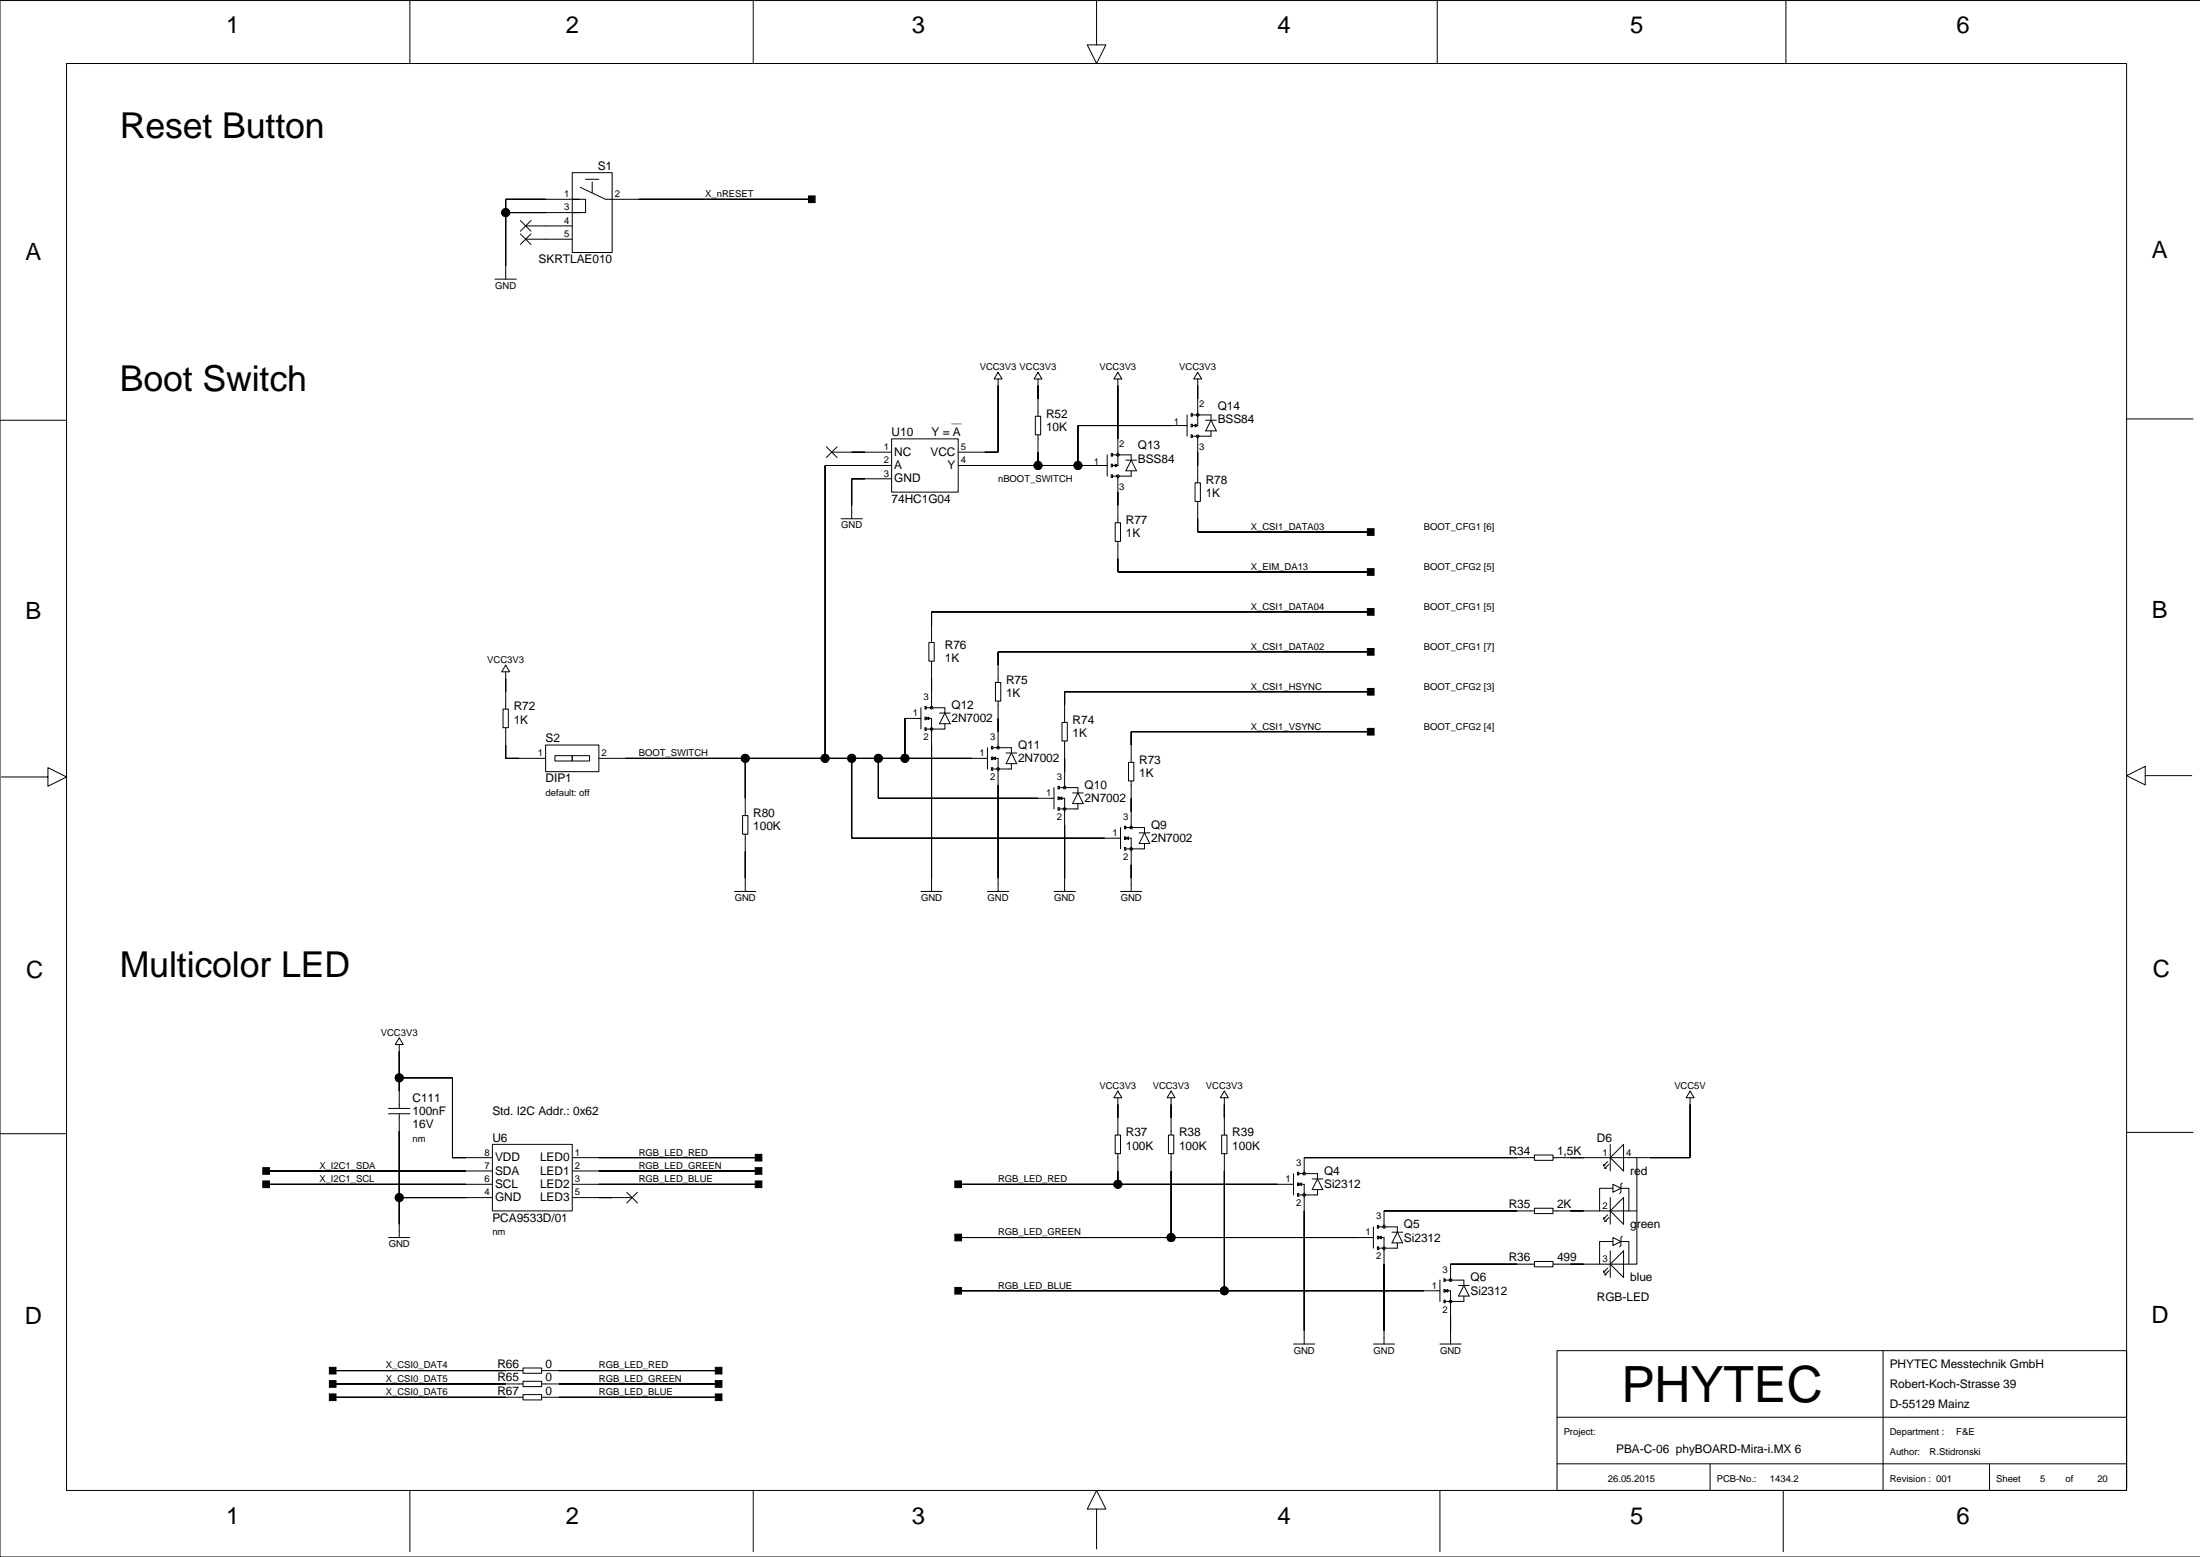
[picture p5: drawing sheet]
<svg xmlns="http://www.w3.org/2000/svg" width="420mm" height="297mm" viewBox="0 0 420 297" stroke-linecap="round" stroke-linejoin="round" font-family="sans-serif">
<g fill="none" stroke="#000" stroke-width=".19">
<path d="M78.2 -.1v12.2M143.7 -.1v12.2M209.2 -.1v8.7h1.8l-1.8 3.5-1.7-3.5h1.7M274.3 -.1v12.2M340.8 -.1v12.2M419.9 .1h-419.9v296.9h419.9M109.2 32.9h7.6v15.3h-7.6zM109.2 38h-12.7v15.3M110.5 38h-1.3h2.5v2.6h-2.5h1.3M110.7 35.7l4.8 2.3h39.4M111.7 34.2h2.6M94.5 53.3h4"/>
<path d="M96.5 40.6h12.7M99.3 42.1l2 2M99.3 44.6l2 2.1M100.3 45.6h8.9M100.3 43.1h8.9M101.3 42.1l-2 2M101.3 44.6l-2 2.1M104.1 43.1h.1M104.1 45.6h.1M190.5 71l.7 1.3h-1.5zM190.5 72.3v14h-7.7M197.6 79.4h1v3.6h-1z"/>
<path d="M198.1 71l.7 1.3h-1.5zM198.1 72.3v7.1M213.3 71l.8 1.3h-1.6zM213.3 72.3v16.5M226.5 79.2v4M227.3 78.9h.2v.5h-.2zM227.5 79.2h3.6v1M228.5 71l.8 1.3h-1.5zM228.5 72.3v8.9M405.8 79.9h12.7M0 80.2h12.7M157.7 85.3l2 2"/>
<path d="M158.7 86.3h11.4M159.7 85.3l-2 2M160.5 99h4.1M170.1 83.7h12.7v10.2h-12.7zM170.1 91.3h-7.6v7.7M170.1 88.8h-12.7v55.9M182.8 88.8h28.5M198.1 83v5.8M211.3 86.8v4M212 86.5h.3v.5h-.3zM212 88.6h.3v.5h-.3zM212 90.6h.3v.5h-.3z"/>
<path d="M212.3 86.8h3.6v1M212.3 88.8h1M212.8 99.7h1v3.6h-1zM212.8 88.6l.5 .2-.5 .3zM213.3 90.8v8.9M214.8 87.8h2.1M215.9 89.8v1h-3.6M215.9 87.8l1 2h-2.1zM226.5 81.2h-20.8v7.6M227.3 80.9h.2v.5h-.2zM227.3 83h.2v.5h-.2zM227.5 81.2h1"/>
<path d="M228 92.1h1.1v3.6h-1.1zM228 80.9l.5 .3-.5 .2zM228.5 83.2v8.9M228.5 95.7v5.8h33.1M230.1 80.2h2M231.1 80.2l1 2h-2zM231.1 82.2v1h-3.6M213.3 103.3v5.8h48.3M261.6 116.7h-83.8v5.9M96 135.3h1v3.5h-1zM96.5 126.9l.8 1.3h-1.6zM96.5 128.2v7.1"/>
<path d="M96.5 138.8v5.9h7.6M175.7 137.1h-3v7.6M175.7 135v4.1M176.5 134.8h.2v.5h-.2zM176.5 136.8h.2v.5h-.2zM176.5 138.8h.2v.5h-.2zM176.7 137.1l.6-.3v.5zM176.7 137.1h1.1v33M176.7 135h3.6v1M177.3 122.6h1v3.5h-1zM177.8 126.1v8.9M179.3 136h2"/>
<path d="M180.3 136l1 2.1h-2zM180.3 138.1v1h-3.6M189.9 130.2h1.1v3.6h-1.1zM190.5 133.8v8.8M202.6 137.8h1.1v3.6h-1.1zM261.6 139.6h-45.7v5.8M261.6 124.4h-71.1v5.8M261.6 132h-58.4v5.8M.3 148.2h8.8v-1.7l3.6 1.7-3.6 1.8v-1.8M104.1 142.1h10.2v5.1h-10.2zM105.9 144.2h3.3v1h-3.3zM109.2 144.2h3.3v1h-3.3z"/>
<path d="M114.3 144.7h74.1M141.7 155.6h1v3.5h-1zM142.2 144.7v10.9M142.2 159.1v11M162.5 144.7v15.2h51.3M167.6 144.7v7.6h33.5M188.4 142.6v4.1M189.2 142.4h.2v.5h-.2zM189.2 144.4h.2v.5h-.2zM189.2 146.5h.2v.5h-.2zM189.4 144.7l.5-.3v.5zM189.4 144.7h1.1v25.4"/>
<path d="M189.4 142.6h3.6v1.1M192 143.7h2M193 143.7l1 2h-2zM193 145.7v1h-3.6M201.1 150.3v4M201.9 150h.2v.5h-.2zM201.9 152h.2v.5h-.2zM201.9 154.1h.2v.5h-.2zM202.1 152.3l.5-.3v.5zM202.1 152.3h1.1v17.8M202.1 150.3h3.6v1M203.2 141.4v8.9"/>
<path d="M204.7 151.3h2M205.7 151.3l1 2h-2zM205.7 153.3v1h-3.6M213.8 157.9v4M214.6 157.6h.2v.5h-.2zM214.6 159.7h.2v.5h-.2zM214.8 159.9l.5-.2v.5zM214.8 159.9h1.1v10.2M214.8 157.9h3.6v1M215.3 145.4h1.1v3.6h-1.1zM215.9 149v8.9M217.4 158.9h2"/>
<path d="M218.4 158.9l1 2h-2zM409.4 148v1.8l-3.6-1.8 3.6-1.8v1.8h8.8M140.2 170.1h4M175.7 170.1h4.1M188.4 170.1h4.1M201.1 170.1h4.1M213.8 170.1h4.1M214.6 161.7h.2v.5h-.2zM218.4 160.9v1h-3.6M76.2 198l.7 1.3h-1.5zM76.2 199.3v12.2M0 216.3h12.7"/>
<path d="M74.2 211.5h4M74.2 212.5h4M76.2 205.6h10.1v15.3h7.7M76.2 212.5v23.6M94 218.3h15.2v12.7h-15.2zM212.8 216.5h1v3.6h-1zM213.3 208.2l.8 1.2h-1.6zM213.3 209.4v7.1M223 216.5h1v3.6h-1zM223.5 208.2l.7 1.2h-1.5zM223.5 209.4v7.1M233.1 216.5h1v3.6h-1z"/>
<path d="M233.6 208.2l.8 1.2h-1.5zM233.6 209.4v7.1M307.3 218.3v5.1M309.8 218.3v5.1l-2.5-2.5zM322.5 208.2l.8 1.2h-1.6zM322.5 209.4v11.5h-26.1M405.8 216h12.7M50.8 225.9h43.2M50.8 223.4h43.2M74.2 236.1h4M76.2 228.5h17.8M109.2 220.9h35.5"/>
<path d="M109.2 225.9h35.5M109.2 223.4h35.5M109.2 228.5h11.4M119.6 227.5l2 2M121.6 227.5l-2 2M182.8 225.9h64M182.8 236.1h79.3M213.3 220.1v5.8M223.5 220.1v16M233.6 220.1v26.2M246.8 223.9v4.1M247.6 223.6h.2v.6h-.2z"/>
<path d="M247.6 225.7h.2v.5h-.2zM247.6 227.7h.2v.5h-.2zM247.8 225.9l.6-.2v.5zM247.8 225.9h1.1v30.5M247.8 223.9h3.6v1M250.4 224.9h2M251.4 224.9l1 2.1h-2zM251.4 227v1h-3.6M262.1 234.1v4M262.8 233.8h.3v.5h-.3zM262.8 235.8h.3v.5h-.3zM262.8 237.9h.3v.5h-.3z"/>
<path d="M263.1 236.1l.5-.3v.5zM263.1 236.1h1v20.3M263.1 234.1h3.5v1M265.6 235.1h2.1M266.6 235.1l1.1 2h-2.1zM266.6 237.1v1h-3.5M292.8 220.3h3.6v1.1h-3.6zM292.8 230.5h3.6v1h-3.6zM292.8 220.9h-43.9v3M292.8 231h-28.7v3.1M296.4 231h15.9M306 232.5h.3"/>
<path d="M306 222.1v.3M306 232.3v.2M306 222.4h.3M306.3 233h.2M306.3 222.6v.3M306.3 232.8v.2M306.3 222.9h.2M306.8 231.8l-.8 .7M306.8 221.6l-.8 .8M307 232.3l-.7 .7M307 222.1l-.7 .8M307.3 228.5v5.1"/>
<path d="M307.3 238.6v5.1M307.8 236.9h-2.6v4.3M307.8 226.7h-2.6v4.3M309.3 236.9l-1.5-.8v1.5l1.5-.7h1.5v4.3M309.3 226.7l-1.5-.8v1.6l1.5-.8h1.5v4.3M309.6 235.8l-.3 .3v1.5l-.3 .3M309.6 225.7l-.3 .2v1.6l-.3 .2M309.8 228.5v5.1l-2.5-2.6zM312.3 220.9v20.3h-5M182.8 246.3h92M246.8 256.4h4.1M262.1 256.4h4"/>
<path d="M274.8 244.2v4.1M274.8 256.4h4M275.5 244h.3v.5h-.3zM275.5 246h.3v.5h-.3zM275.5 248h.3v.5h-.3zM275.8 246.3l.5-.3v.5zM275.8 246.3h1v10.1M275.8 244.2h3.5v1M278.3 245.2h2.1M279.3 245.2l1.1 2.1h-2.1zM279.3 247.3v1h-3.5M292.8 240.7h3.6v1h-3.6z"/>
<path d="M292.8 241.2h-16v3M296.4 241.2h10.9M297.1 257.7h108.7v26.6h-108.7zM306 242.4v.3M306 242.7h.3M306.3 242.9v.3M306.3 243.2h.2M306.8 241.9l-.8 .8M307 242.4l-.7 .8M307.3 241.2l2.5-2.6v5.1zM359.3 257.7v26.6M63.5 261.5h36.3"/>
<path d="M63.5 264h36.3M63.5 266.6h36.3M99.8 263.5h3.6v1h-3.6zM99.8 261h3.6v1h-3.6zM99.8 266.1h3.6v1h-3.6zM103.4 261.5h33.7M103.4 264h33.7M103.4 266.6h33.7M297.1 279.3h108.7M297.1 270.4h108.7M326.3 279.3v5M379.6 279.3v5"/>
<path d="M78.2 284.3v11.7M143.7 284.3v11.7M209.2 287.9h1.8l-1.8-3.6-1.7 3.6h1.7v7.6M274.8 284.3v11.7M340.3 284.3v11.7M405.8 284.1v-272h-393.1v272.2h393.1"/>
<circle cx="96.5" cy="40.6" r=".76"/>
<circle cx="228.5" cy="79.2" r=".25"/>
<circle cx="198.1" cy="88.8" r=".76"/>
<circle cx="205.7" cy="88.8" r=".76"/>
<circle cx="213.3" cy="90.8" r=".25"/>
<circle cx="213.3" cy="86.8" r=".25"/>
<circle cx="228.5" cy="83.2" r=".25"/>
<circle cx="177.8" cy="139.1" r=".25"/>
<circle cx="177.8" cy="135" r=".25"/>
<circle cx="142.2" cy="144.7" r=".76"/>
<circle cx="157.4" cy="144.7" r=".76"/>
<circle cx="162.5" cy="144.7" r=".76"/>
<circle cx="167.6" cy="144.7" r=".76"/>
<circle cx="172.7" cy="144.7" r=".76"/>
<circle cx="190.5" cy="142.6" r=".25"/>
<circle cx="190.5" cy="146.7" r=".25"/>
<circle cx="203.2" cy="150.3" r=".25"/>
<circle cx="203.2" cy="154.3" r=".25"/>
<circle cx="215.9" cy="157.9" r=".25"/>
<circle cx="215.9" cy="161.9" r=".25"/>
<circle cx="76.2" cy="205.6" r=".76"/>
<circle cx="76.2" cy="228.5" r=".76"/>
<circle cx="213.3" cy="225.9" r=".76"/>
<circle cx="223.5" cy="236.1" r=".76"/>
<circle cx="248.9" cy="223.9" r=".25"/>
<circle cx="248.9" cy="228" r=".25"/>
<circle cx="264.1" cy="238.1" r=".25"/>
<circle cx="264.1" cy="234.1" r=".25"/>
<circle cx="233.6" cy="246.3" r=".76"/>
<circle cx="276.8" cy="244.2" r=".25"/>
<circle cx="276.8" cy="248.3" r=".25"/>
</g>
<path d="M113 34.7v2" fill="none" stroke="#000" stroke-width=".19" stroke-dasharray="4.2 1.4"/>
<g fill="#000" stroke="#000" stroke-width=".19">
<path d="M96.5 38v2.6z" fill-rule="evenodd"/>
<path d="M96.5 38h7.6z" fill-rule="evenodd"/>
<path d="M154.3 37.4h1.2v1.3h-1.2z" fill-rule="evenodd"/>
<path d="M121.9 38h33z" fill-rule="evenodd"/>
<path d="M96.5 40.6v10.1z" fill-rule="evenodd"/>
<path d="M96.5 40.6h7.6z" fill-rule="evenodd"/>
<path d="M190.5 73.6v12.7z" fill-rule="evenodd"/>
<path d="M198.1 73.6v2.5z" fill-rule="evenodd"/>
<path d="M213.3 73.6v10.1z" fill-rule="evenodd"/>
<path d="M228.5 73.6v2.5z" fill-rule="evenodd"/>
<path d="M157.4 88.8v55.9z" fill-rule="evenodd"/>
<path d="M162.5 91.3v5.1z" fill-rule="evenodd"/>
<path d="M162.5 86.3h2.6z" fill-rule="evenodd"/>
<path d="M162.5 91.3h2.6z" fill-rule="evenodd"/>
<path d="M157.4 88.8h7.7z" fill-rule="evenodd"/>
<path d="M187.9 86.3h2.6z" fill-rule="evenodd"/>
<path d="M198.1 86.3v2.5z" fill-rule="evenodd"/>
<path d="M187.9 88.8h10.2z" fill-rule="evenodd"/>
<path d="M198.1 88.8h7.6z" fill-rule="evenodd"/>
<path d="M205.7 81.2v7.6z" fill-rule="evenodd"/>
<path d="M205.7 88.8h2.5z" fill-rule="evenodd"/>
<path d="M213.3 93.9v2.5z" fill-rule="evenodd"/>
<path d="M205.7 81.2h17.8z" fill-rule="evenodd"/>
<path d="M228.5 86.3v2.5z" fill-rule="evenodd"/>
<path d="M228.5 99v2.5z" fill-rule="evenodd"/>
<path d="M177.8 116.7v2.6z" fill-rule="evenodd"/>
<path d="M213.3 106.6v2.5z" fill-rule="evenodd"/>
<path d="M260.9 116.1h1.3v1.3h-1.3z" fill-rule="evenodd"/>
<path d="M260.9 108.5h1.3v1.3h-1.3z" fill-rule="evenodd"/>
<path d="M260.9 100.9h1.3v1.2h-1.3z" fill-rule="evenodd"/>
<path d="M177.8 116.7h83.8z" fill-rule="evenodd"/>
<path d="M213.3 109.1h48.3z" fill-rule="evenodd"/>
<path d="M228.5 101.5h33.1z" fill-rule="evenodd"/>
<path d="M96.5 129.4v2.6z" fill-rule="evenodd"/>
<path d="M172.7 137.1v7.6z" fill-rule="evenodd"/>
<path d="M177.8 129.4v2.6z" fill-rule="evenodd"/>
<path d="M190.5 124.4v2.5z" fill-rule="evenodd"/>
<path d="M190.5 137.1v2.5z" fill-rule="evenodd"/>
<path d="M203.2 132v2.5z" fill-rule="evenodd"/>
<path d="M215.9 139.6v2.5z" fill-rule="evenodd"/>
<path d="M260.9 123.7h1.3v1.3h-1.3z" fill-rule="evenodd"/>
<path d="M260.9 131.3h1.3v1.3h-1.3z" fill-rule="evenodd"/>
<path d="M190.5 124.4h71.1z" fill-rule="evenodd"/>
<path d="M203.2 132h58.4z" fill-rule="evenodd"/>
<path d="M215.9 139.6h45.7z" fill-rule="evenodd"/>
<path d="M96.5 142.1v2.6z" fill-rule="evenodd"/>
<path d="M96.5 144.7h2.5z" fill-rule="evenodd"/>
<path d="M142.2 144.7v7.6z" fill-rule="evenodd"/>
<path d="M119.4 144.7h22.8z" fill-rule="evenodd"/>
<path d="M142.2 144.7h15.2z" fill-rule="evenodd"/>
<path d="M162.5 144.7v15.2z" fill-rule="evenodd"/>
<path d="M157.4 144.7h5.1z" fill-rule="evenodd"/>
<path d="M167.6 144.7v7.6z" fill-rule="evenodd"/>
<path d="M162.5 144.7h5.1z" fill-rule="evenodd"/>
<path d="M167.6 144.7h5.1z" fill-rule="evenodd"/>
<path d="M177.8 142.1v25.4z" fill-rule="evenodd"/>
<path d="M172.7 144.7h12.7z" fill-rule="evenodd"/>
<path d="M190.5 149.8v17.7z" fill-rule="evenodd"/>
<path d="M167.6 152.3h30.5z" fill-rule="evenodd"/>
<path d="M203.2 144.7v2.5z" fill-rule="evenodd"/>
<path d="M203.2 157.4v10.1z" fill-rule="evenodd"/>
<path d="M162.5 159.9h48.3z" fill-rule="evenodd"/>
<path d="M215.9 152.3v2.5z" fill-rule="evenodd"/>
<path d="M260.9 139h1.3v1.2h-1.3z" fill-rule="evenodd"/>
<path d="M142.2 162.4v5.1z" fill-rule="evenodd"/>
<path d="M215.9 165v2.5z" fill-rule="evenodd"/>
<path d="M76.2 215.8v12.7z" fill-rule="evenodd"/>
<path d="M76.2 200.5v5.1z" fill-rule="evenodd"/>
<path d="M76.2 205.6v2.6z" fill-rule="evenodd"/>
<path d="M86.3 205.6v15.3z" fill-rule="evenodd"/>
<path d="M76.2 205.6h10.1z" fill-rule="evenodd"/>
<path d="M213.3 210.7v2.5z" fill-rule="evenodd"/>
<path d="M223.5 210.7v2.5z" fill-rule="evenodd"/>
<path d="M233.6 210.7v2.5z" fill-rule="evenodd"/>
<path d="M322.5 210.7v10.2z" fill-rule="evenodd"/>
<path d="M50.2 225.3h1.2v1.3h-1.2z" fill-rule="evenodd"/>
<path d="M50.2 222.8h1.2v1.2h-1.2z" fill-rule="evenodd"/>
<path d="M76.2 228.5v5.1z" fill-rule="evenodd"/>
<path d="M76.2 228.5h12.7z" fill-rule="evenodd"/>
<path d="M86.3 220.9h2.6z" fill-rule="evenodd"/>
<path d="M50.8 225.9h38.1z" fill-rule="evenodd"/>
<path d="M50.8 223.4h38.1z" fill-rule="evenodd"/>
<path d="M114.3 228.5h2.5z" fill-rule="evenodd"/>
<path d="M144.1 220.2h1.3v1.3h-1.3z" fill-rule="evenodd"/>
<path d="M144.1 222.8h1.3v1.2h-1.3z" fill-rule="evenodd"/>
<path d="M144.1 225.3h1.3v1.3h-1.3z" fill-rule="evenodd"/>
<path d="M114.3 220.9h30.4z" fill-rule="evenodd"/>
<path d="M114.3 223.4h30.4z" fill-rule="evenodd"/>
<path d="M114.3 225.9h30.4z" fill-rule="evenodd"/>
<path d="M182.2 225.3h1.3v1.3h-1.3z" fill-rule="evenodd"/>
<path d="M182.2 235.5h1.3v1.2h-1.3z" fill-rule="evenodd"/>
<path d="M213.3 223.4v2.5z" fill-rule="evenodd"/>
<path d="M182.8 225.9h30.5z" fill-rule="evenodd"/>
<path d="M223.5 223.4v12.7z" fill-rule="evenodd"/>
<path d="M182.8 236.1h40.7z" fill-rule="evenodd"/>
<path d="M233.6 223.4v22.9z" fill-rule="evenodd"/>
<path d="M213.3 225.9h30.5z" fill-rule="evenodd"/>
<path d="M248.9 231v22.9z" fill-rule="evenodd"/>
<path d="M223.5 236.1h35.5z" fill-rule="evenodd"/>
<path d="M264.1 231h25.4z" fill-rule="evenodd"/>
<path d="M248.9 220.9h40.6z" fill-rule="evenodd"/>
<path d="M299.7 220.9h2.5z" fill-rule="evenodd"/>
<path d="M299.7 231h2.5z" fill-rule="evenodd"/>
<path d="M314.9 220.9h7.6z" fill-rule="evenodd"/>
<path d="M182.2 245.6h1.3v1.3h-1.3z" fill-rule="evenodd"/>
<path d="M182.8 246.3h50.8z" fill-rule="evenodd"/>
<path d="M264.1 241.2v12.7z" fill-rule="evenodd"/>
<path d="M233.6 246.3h38.1z" fill-rule="evenodd"/>
<path d="M276.8 251.3v2.6z" fill-rule="evenodd"/>
<path d="M276.8 241.2h12.7z" fill-rule="evenodd"/>
<path d="M299.7 241.2h2.5z" fill-rule="evenodd"/>
<path d="M62.9 263.4h1.2v1.3h-1.2z" fill-rule="evenodd"/>
<path d="M62.9 265.9h1.2v1.3h-1.2z" fill-rule="evenodd"/>
<path d="M62.9 260.9h1.2v1.2h-1.2z" fill-rule="evenodd"/>
<path d="M63.5 264h33z" fill-rule="evenodd"/>
<path d="M63.5 266.6h33z" fill-rule="evenodd"/>
<path d="M63.5 261.5h33z" fill-rule="evenodd"/>
<path d="M136.5 260.9h1.3v1.2h-1.3z" fill-rule="evenodd"/>
<path d="M136.5 263.4h1.3v1.3h-1.3z" fill-rule="evenodd"/>
<path d="M136.5 265.9h1.3v1.3h-1.3z" fill-rule="evenodd"/>
<path d="M106.7 261.5h30.4z" fill-rule="evenodd"/>
<path d="M106.7 264h30.4z" fill-rule="evenodd"/>
<path d="M106.7 266.6h30.4z" fill-rule="evenodd"/>
<circle cx="96.5" cy="40.6" r=".76"/>
<circle cx="198.1" cy="88.8" r=".76"/>
<circle cx="205.7" cy="88.8" r=".76"/>
<circle cx="142.2" cy="144.7" r=".76"/>
<circle cx="157.4" cy="144.7" r=".76"/>
<circle cx="162.5" cy="144.7" r=".76"/>
<circle cx="167.6" cy="144.7" r=".76"/>
<circle cx="172.7" cy="144.7" r=".76"/>
<circle cx="76.2" cy="205.6" r=".76"/>
<circle cx="76.2" cy="228.5" r=".76"/>
<circle cx="213.3" cy="225.9" r=".76"/>
<circle cx="223.5" cy="236.1" r=".76"/>
<circle cx="233.6" cy="246.3" r=".76"/>
</g>
<text font-size="9.5" x="309.4" y="267.4">PHYTEC</text>
<g font-size="6.8">
<text x="22.9" y="26.3">Reset Button</text>
<text x="22.9" y="74.6">Boot Switch</text>
<text x="22.9" y="186.3">Multicolor LED</text>
</g>
<g font-size="4.5">
<text x="43.2" y="6.4">1</text>
<text x="107.9" y="6.4">2</text>
<text x="174" y="6.4">3</text>
<text x="243.8" y="6.4">4</text>
<text x="311.1" y="6.4">5</text>
<text x="373.3" y="6.4">6</text>
<text x="4.8" y="49.5">A</text>
<text x="410.6" y="49.3">A</text>
<text x="4.8" y="118.1">B</text>
<text x="410.6" y="117.8">B</text>
<text x="5" y="186.7">C</text>
<text x="410.8" y="186.4">C</text>
<text x="4.7" y="252.7">D</text>
<text x="410.5" y="252.4">D</text>
<text x="43.2" y="290.8">1</text>
<text x="107.9" y="290.8">2</text>
<text x="174" y="290.8">3</text>
<text x="243.8" y="290.8">4</text>
<text x="311.1" y="290.8">5</text>
<text x="373.3" y="290.8">6</text>
</g>
<g font-size="2.3">
<text x="114.1" y="32.4">S1</text>
<text x="102.8" y="50.2">SKRTLAE010</text>
<text x="170.1" y="83.2">U10</text>
<text x="177.8" y="83.2">Y = A</text>
<text x="199.6" y="79.7">R52</text>
<text x="199.6" y="82.2">10K</text>
<text x="232.4" y="80.7">BSS84</text>
<text x="232.4" y="78.1">Q14</text>
<text x="170.6" y="86.9">NC</text>
<text x="170.6" y="89.5">A</text>
<text x="177.6" y="86.9">VCC</text>
<text x="180.8" y="89.5">Y</text>
<text x="217.1" y="85.8">Q13</text>
<text x="217.1" y="88.3">BSS84</text>
<text x="170.1" y="95.9">74HC1G04</text>
<text x="170.6" y="92">GND</text>
<text x="230.1" y="94.9">1K</text>
<text x="230.1" y="92.4">R78</text>
<text x="214.8" y="100">R77</text>
<text x="214.8" y="102.5">1K</text>
<text x="180.3" y="123.8">R76</text>
<text x="180.3" y="126.4">1K</text>
<text x="192" y="130.4">R75</text>
<text x="98" y="135.5">R72</text>
<text x="181.6" y="135.3">Q12</text>
<text x="181.6" y="137.8">2N7002</text>
<text x="192" y="133">1K</text>
<text x="98" y="138.1">1K</text>
<text x="104.1" y="141.6">S2</text>
<text x="194.3" y="142.9">Q11</text>
<text x="204.7" y="140.6">1K</text>
<text x="204.7" y="138.1">R74</text>
<text x="104.1" y="149.2">DIP1</text>
<text x="194.3" y="145.4">2N7002</text>
<text x="217.4" y="145.7">R73</text>
<text x="217.4" y="148.2">1K</text>
<text x="143.7" y="155.8">R80</text>
<text x="207" y="150.5">Q10</text>
<text x="207" y="153.1">2N7002</text>
<text x="143.7" y="158.4">100K</text>
<text x="219.7" y="158.1">Q9</text>
<text x="219.7" y="160.7">2N7002</text>
<text x="78.7" y="210.2">C111</text>
<text x="78.7" y="212.7">100nF</text>
<text x="78.7" y="215.3">16V</text>
<text x="94" y="212.7">Std. I2C Addr.: 0x62</text>
<text x="94" y="217.8">U6</text>
<text x="94.5" y="221.5">VDD</text>
<text x="103.1" y="221.5">LED0</text>
<text x="214.8" y="216.8">R37</text>
<text x="214.8" y="219.3">100K</text>
<text x="225" y="219.3">100K</text>
<text x="225" y="216.8">R38</text>
<text x="235.2" y="216.8">R39</text>
<text x="235.2" y="219.3">100K</text>
<text x="287.9" y="220.3">R34</text>
<text x="297.1" y="220.3">1,5K</text>
<text x="304.7" y="217.8">D6</text>
<text x="94.5" y="224.1">SDA</text>
<text x="94.5" y="226.6">SCL</text>
<text x="103.1" y="224.1">LED1</text>
<text x="103.1" y="226.6">LED2</text>
<text x="252.7" y="224.2">Q4</text>
<text x="252.7" y="226.7">Si2312</text>
<text x="311.1" y="224.1">red</text>
<text x="94" y="233">PCA9533D/01</text>
<text x="94.5" y="229.2">GND</text>
<text x="103.1" y="229.2">LED3</text>
<text x="287.9" y="230.5">R35</text>
<text x="297.1" y="230.5">2K</text>
<text x="267.9" y="234.3">Q5</text>
<text x="267.9" y="236.9">Si2312</text>
<text x="311.1" y="234.2">green</text>
<text x="280.6" y="244.5">Q6</text>
<text x="287.9" y="240.7">R36</text>
<text x="297.1" y="240.7">499</text>
<text x="311.1" y="244.4">blue</text>
<text x="280.6" y="247">Si2312</text>
<text x="304.7" y="248.3">RGB-LED</text>
<text x="94.9" y="263.5">R65</text>
<text x="94.9" y="261">R66</text>
<text x="104.1" y="263.5">0</text>
<text x="104.1" y="261">0</text>
<text x="360.6" y="261">PHYTEC Messtechnik GmbH</text>
<text x="94.9" y="266.1">R67</text>
<text x="104.1" y="266.1">0</text>
<text x="360.6" y="268.6">D-55129 Mainz</text>
<text x="360.6" y="264.8">Robert-Koch-Strasse 39</text>
<text x="308.4" y="277.2">PBA-C-06 phyBOARD-Mira-i.MX 6</text>
</g>
<g font-size="1.8">
<text x="107.7" y="40.1">3</text>
<text x="107.7" y="37.6">1</text>
<text x="117.3" y="37.6">2</text>
<text x="134.6" y="37.6">X_nRESET</text>
<text x="107.7" y="42.7">4</text>
<text x="107.7" y="45.2">5</text>
<text x="94.5" y="55.1">GND</text>
<text x="186.9" y="70.6">VCC3V3 VCC3V3</text>
<text x="209.8" y="70.6">VCC3V3</text>
<text x="225" y="70.6">VCC3V3</text>
<text x="228.8" y="77.7">2</text>
<text x="181.6" y="80.8">__</text>
<text x="224" y="81">1</text>
<text x="168.6" y="88.4">2</text>
<text x="168.6" y="85.9">1</text>
<text x="183.3" y="88.4">4</text>
<text x="183.3" y="85.9">5</text>
<text x="208.8" y="88.6">1</text>
<text x="213.6" y="85.3">2</text>
<text x="228.8" y="85.9">3</text>
<text x="168.6" y="90.9">3</text>
<text x="190.5" y="92">nBOOT_SWITCH</text>
<text x="213.6" y="93.5">3</text>
<text x="160.5" y="100.8">GND</text>
<text x="238.7" y="101.1">X_CSI1_DATA03</text>
<text x="271.7" y="101.1">BOOT_CFG1 [6]</text>
<text x="238.7" y="108.7">X_EIM_DA13</text>
<text x="271.7" y="108.7">BOOT_CFG2 [5]</text>
<text x="238.7" y="116.3">X_CSI1_DATA04</text>
<text x="271.7" y="116.3">BOOT_CFG1 [5]</text>
<text x="238.7" y="123.9">X_CSI1_DATA02</text>
<text x="271.7" y="123.9">BOOT_CFG1 [7]</text>
<text x="93" y="126.5">VCC3V3</text>
<text x="238.7" y="131.6">X_CSI1_HSYNC</text>
<text x="271.7" y="131.6">BOOT_CFG2 [3]</text>
<text x="174.2" y="136.6">1</text>
<text x="176.2" y="133.6">3</text>
<text x="176.2" y="141.2">2</text>
<text x="188.9" y="141.2">3</text>
<text x="238.7" y="139.2">X_CSI1_VSYNC</text>
<text x="271.7" y="139.2">BOOT_CFG2 [4]</text>
<text x="102.6" y="144.3">1</text>
<text x="114.8" y="144.3">2</text>
<text x="121.9" y="144.3">BOOT_SWITCH</text>
<text x="186.9" y="144.3">1</text>
<text x="188.9" y="148.8">2</text>
<text x="201.6" y="148.8">3</text>
<text x="104.1" y="151.9">default: off</text>
<text x="199.6" y="151.9">1</text>
<text x="201.6" y="156.5">2</text>
<text x="212.3" y="159.5">1</text>
<text x="214.3" y="156.5">3</text>
<text x="214.3" y="164.1">2</text>
<text x="140.2" y="171.9">GND</text>
<text x="175.8" y="171.9">GND</text>
<text x="188.5" y="171.9">GND</text>
<text x="201.2" y="171.9">GND</text>
<text x="213.8" y="171.9">GND</text>
<text x="72.7" y="197.6">VCC3V3</text>
<text x="209.8" y="207.7">VCC3V3</text>
<text x="220" y="207.7">VCC3V3</text>
<text x="230.1" y="207.7">VCC3V3</text>
<text x="319.5" y="207.7">VCC5V</text>
<text x="78.7" y="217.9">nm</text>
<text x="92.4" y="220.4">8</text>
<text x="109.7" y="220.4">1</text>
<text x="121.9" y="220.4">RGB_LED_RED</text>
<text x="305.8" y="220.4">1</text>
<text x="310.3" y="220.4">4</text>
<text x="60.9" y="225.5">X_I2C1_SCL</text>
<text x="60.9" y="223">X_I2C1_SDA</text>
<text x="92.4" y="225.5">6</text>
<text x="92.4" y="223">7</text>
<text x="109.7" y="225.5">3</text>
<text x="109.7" y="223">2</text>
<text x="121.9" y="223">RGB_LED_GREEN</text>
<text x="121.9" y="225.5">RGB_LED_BLUE</text>
<text x="190.5" y="225.5">RGB_LED_RED</text>
<text x="245.3" y="225.5">1</text>
<text x="247.4" y="222.5">3</text>
<text x="92.4" y="228.1">4</text>
<text x="109.7" y="228.1">5</text>
<text x="247.4" y="230.1">2</text>
<text x="262.6" y="232.6">3</text>
<text x="305.8" y="230.6">2</text>
<text x="74.2" y="237.9">GND</text>
<text x="94" y="235.7">nm</text>
<text x="190.5" y="235.7">RGB_LED_GREEN</text>
<text x="260.6" y="235.7">1</text>
<text x="190.5" y="245.8">RGB_LED_BLUE</text>
<text x="262.6" y="240.3">2</text>
<text x="273.3" y="245.8">1</text>
<text x="275.3" y="242.8">3</text>
<text x="305.8" y="240.8">3</text>
<text x="275.3" y="250.4">2</text>
<text x="73.6" y="263.6">X_CSI0_DAT5</text>
<text x="73.6" y="261.1">X_CSI0_DAT4</text>
<text x="114.3" y="261.1">RGB_LED_RED</text>
<text x="114.3" y="263.6">RGB_LED_GREEN</text>
<text x="246.9" y="258.2">GND</text>
<text x="262.1" y="258.2">GND</text>
<text x="274.8" y="258.2">GND</text>
<text x="73.6" y="266.2">X_CSI0_DAT6</text>
<text x="114.3" y="266.2">RGB_LED_BLUE</text>
<text x="298.4" y="273.8">Project:</text>
<text x="360.6" y="273.8">Department :</text>
<text x="373.3" y="273.8">F&amp;E</text>
<text x="360.6" y="277.6">Author:</text>
<text x="368.2" y="277.6">R.Stidronski</text>
<text x="306.8" y="282.7">26.05.2015</text>
<text x="327.6" y="282.7">PCB-No.:</text>
<text x="337.7" y="282.7">1434.2</text>
<text x="360.6" y="282.7">Revision : 001</text>
<text x="380.9" y="282.7">Sheet</text>
<text x="389.3" y="282.7">5</text>
<text x="394.1" y="282.7">of</text>
<text x="400.2" y="282.7">20</text>
</g>
</svg>
